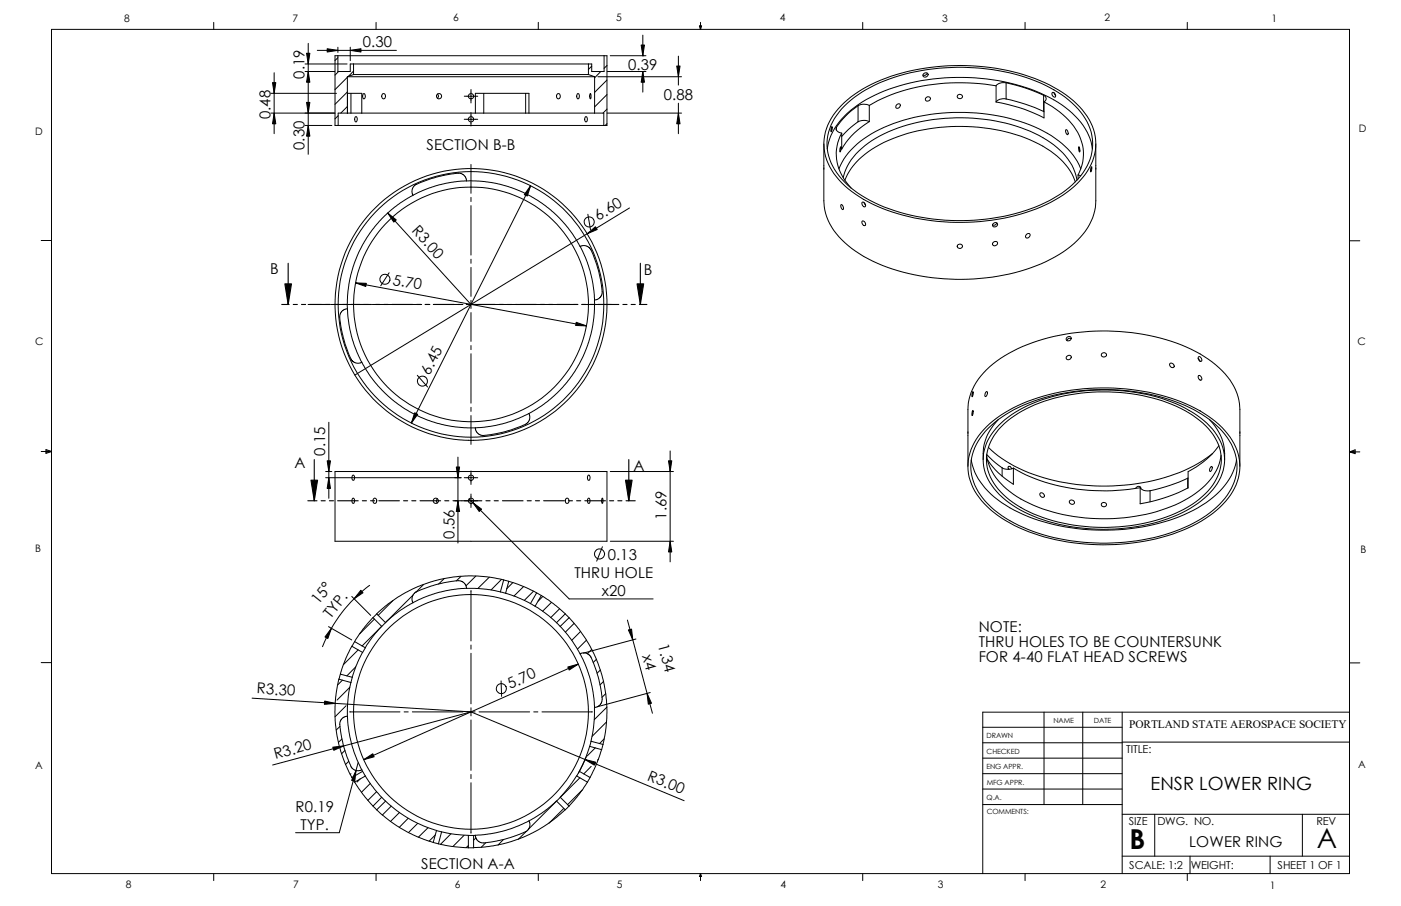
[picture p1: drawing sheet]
<svg xmlns="http://www.w3.org/2000/svg" width="432mm" height="279mm" viewBox="0 0 432 279" stroke-linecap="round" stroke-linejoin="round" font-family="sans-serif">
<g fill="none" stroke="#000" stroke-width=".31">
<path d="M15.9 9.1h400v260.3h-400zM65.9 6.9v2.2M94 19.7h13M95 13.4v15M97.8 15.5h24.4M104.1 17.2h82.1M104.1 17.2h-.8v21.5h.9M104.1 17.8l-.8 .9M104.1 14.6v1.6M104.1 17.2v4.9h3.8v-2.4h1.1M107.9 14.6v4.1M109 19.7h72.4"/>
<path d="M109 19.7v3.3M115.9 6.9v2.2M165.9 6.9v2.2M181.4 19.7v3.3M186.2 17.2h.9v21.5h-1M186.2 17.2v4.9h-3.8v-2.4h-1M188.1 17.2h11M198.1 17.2h.1M198.1 10.8v6.4M209.1 17.3v8.9M215.6 8h.6l-.3 1.1zM215.7 8l.2 1.1"/>
<path d="M215.9 6.9v2.2M216 8l-.1 1.1M265.9 6.9v2.2M315.9 6.9v2.2M365.9 6.9v2.2M83.5 28.8h20.2M83.5 34.9h19.7M84.5 22.4v18.8M94 38.7h8.3M94 22.1h9.2M95 28.5v19.1M104.2 38.7h81.9"/>
<path d="M104.2 35.7l-.9 1M104.4 22.1l-1.1 1.1M107.1 23.7h76.2M107.1 23.7v11.2v-6.1h4.4v6.1M107.1 23.8l-3.8 3.8M107.1 28.4l-3.8 3.8M107.1 32.9l-2.1 2M108.2 28.8v6.1M109 23h72.4M109 21.9l-1.6 1.7M109 23l-1.9 .7M109.5 36a.85 .85 0 0 1 .7 .7 .85 .85 0 0 1-.4 .9 1.11 1.11 0 0 1-.3-1.6z"/>
<path d="M111.5 34.9h35M111.5 34.9h-7.3v3.8M112.1 28.9a.66 .66 0 0 1 .5 .9 .5 .5 0 0 1-.5 .7 .5 .5 0 0 1-.3-.8zM117.8 29.1a.74 .74 0 0 1 1 .3 .74 .74 0 0 1-.4 1l-.1 .1a.91 .91 0 0 1-.5-1.4zM134.8 29l.3 .7-.3 .6M143.1 36.8h4.1M143.1 29.7h4.1M145.2 27.6v4.1M145.2 34.7v4.2M146.5 34.9v-6.1h16.5v6.1M146.5 34.9h16.5M149.1 28.8v6.1"/>
<path d="M162 28.8v6.1M163 34.9h20.3M171.7 29.1a.7 .7 0 0 1 1 .1 .7 .7 0 0 1-.2 1 .7 .7 0 0 1-1-.1 .7 .7 0 0 1 .2-1zM178 28.9l.4 .1 .2 .4-.2 1a.58 .58 0 0 1-.7-.2 .58 .58 0 0 1 .1-.7zM180.4 36l.5 .2v1.1a.32 .32 0 0 1-.3 .3 .32 .32 0 0 1-.3-.3l-.1-.7zM181.4 23l1.9 .7M181.9 28.9h.1l.2 .4-.2 1.2-.3-.6zM182.4 20.4l-1 1M183.3 23.7v11.2M183.3 34.9h2.8v3.8M184.3 23.7h25.8M185.2 22.1l-1.9 1.9"/>
<path d="M187.1 20.2l-.9 .9M187.1 24.7l-3.8 3.8M187.1 29.2l-3.8 3.8M187.1 33.7l-1.3 1.2M187.1 38.1l-.6 .6M187.1 34.9h23M187.2 22.1h11.9M198.1 22.1h.1M198.1 22.1v6.3M209.1 31.8v9.4M256.3 39.1a1.25 1.25 0 0 1-.2 1.5zM257.8 39.3a1.48 1.48 0 0 0 1.6 1.8"/>
<path d="M257.8 39.3v.8M259.2 32.6a43.9 43.9 0 0 1 24-11.3 67.1 67.1 0 0 1 40.2 4.9 27 27 0 0 1 13.3 12.7 15.8 15.8 0 0 1-4.7 17.7 47.1 47.1 0 0 1-26.2 11.3 64.8 64.8 0 0 1-39.6-6.4 23.2 23.2 0 0 1-12-14.3 16.1 16.1 0 0 1 5-14.6zM260.2 32.7a45.2 45.2 0 0 1 25.6-11.2 63.1 63.1 0 0 1 39 6.2 23.1 23.1 0 0 1 11.5 13 16.1 16.1 0 0 1-5.8 16.3 47.9 47.9 0 0 1-26.5 10.6 64.1 64.1 0 0 1-35.8-5.8 24.8 24.8 0 0 1-12.5-12.7 15 15 0 0 1 3.6-15.4zM264.5 32.6l-3 2.3-2.4 2.6-1.3 1.8M264.5 37.5l-3 2.4-2.1 2.2M264.5 32.6v4.9M267.9 32.5l-1.7-.4-1.7 .5M267.9 37.5a23.6 23.6 0 0 0-8.5 8.5v-4.9M267.9 37.5a3.9 3.9 0 0 0-3.4 0M267.9 32.5v5M276.3 32.4a.65 .65 0 0 1 1-.3 .65 .65 0 0 1-.2 1.1 .58 .58 0 0 1-.9 .1 .58 .58 0 0 1 .1-.9zM284.7 22.7a.74 .74 0 0 1 1-.3 .74 .74 0 0 1 .3 1 .74 .74 0 0 1-.9 .4l-.6-.3z"/>
<path d="M285.4 30.1a.74 .74 0 0 1 1-.3 .74 .74 0 0 1 .3 1 .74 .74 0 0 1-.9 .4l-.6-.3zM285.7 22.6l-.6 .6h-.6M295.2 29.3a.8 .8 0 0 1 1.2-.1 .8 .8 0 0 1 0 1.2 .8 .8 0 0 1-1.2-.2l-.2-.5zM307 26.5a58.5 58.5 0 0 0-39.1 6M307 26.5v5M310.1 25.5a53.4 53.4 0 0 1 11.5 3.9M310.1 25.5a3.2 3.2 0 0 0-3.1 1M310.1 30.5a53.4 53.4 0 0 1 11.5 3.9M310.1 30.5l-1.9 .1-1.2 .9M310.1 25.5v5M321.6 29.4a1.07 1.07 0 0 1 .9 .9 1.07 1.07 0 0 1-.7 1.1M321.6 34.4l.2 .1"/>
<path d="M321.6 29.4v5M321.8 31.4a22 22 0 0 1 11.6 12.4 13.4 13.4 0 0 1-1.1 10.2M321.8 31.4v5a47.9 47.9 0 0 0-14.8-4.9M324.3 28.6a.86 .86 0 0 1 .9 .4 .86 .86 0 0 1 0 1 1.03 1.03 0 0 1-.9-1.4zM324.9 28.7l.4 .7M143.8 55.8l-.5-1.4-.7-.7-.8-.3-2.5 .2-4.9 1.1-6.6 2.4-.8 1.5v.9l.3 .7a37.8 37.8 0 0 0-15.5 15.2l-2.3 5.1-1.4 4.5-.8 4.6-.2 5.6M143.8 55.8h3.8l5.1 .7 4.1 1.1 3.4 1.3a40.6 40.6 0 0 1 8.8 5.3l.4 .3a38.8 38.8 0 0 1 9.4 11.5l.8-.3 .9 .1 .9 .4 .5 .6 .9 1.6 1.6 4.7 .8 3.9 .4 3.5-.8 1.4-.8 .5-.7 .1M143.8 55.8l-3.8 .3-4.1 .8a35.9 35.9 0 0 0-8.6 3.3M145.2 50.7v8.9M163.5 57.3l-36.7 73.2M253.9 52.4v9.5a18.1 18.1 0 0 0 7.5 13.8 51.1 51.1 0 0 0 27.7 10.1 63.4 63.4 0 0 0 36-6.6 23.4 23.4 0 0 0 12.3-14.2l.3-3.1v-9.5M253.9 44.4v7.8"/>
<path d="M255 45.9a20.1 20.1 0 0 1 9.4-13.6 58.6 58.6 0 0 1 36-8.3 53.5 53.5 0 0 1 28 9.2 19.3 19.3 0 0 1 8.3 12.7M258.6 52.1a23 23 0 0 1 11.2-11.5 60.1 60.1 0 0 1 51.7-.2 23.3 23.3 0 0 1 11.6 11.7M259.1 45.3a1.25 1.25 0 0 1-.2 1.5zM259.4 41.1a14.1 14.1 0 0 0 2.9 16.9M259.9 54.8a17.9 17.9 0 0 1 7.7-10.7 52 52 0 0 1 34.1-7.5 44.4 44.4 0 0 1 24.1 9 16.8 16.8 0 0 1 6.1 10M260.4 55.6a22.8 22.8 0 0 1 12.1-11.7 57.6 57.6 0 0 1 47.7 .5 21.3 21.3 0 0 1 11.2 11.7M328.5 40.1l.1-.1a1.19 1.19 0 0 1 .5 1.5l-.5-.4zM332.3 54l.8 .2M332.3 54v1.2M332.5 45.3l.2 .4 .1 1.2-.3-.5zM336.3 51.5l.2 .5-.3 1zM337.7 44.4v7.8"/>
<path d="M12.7 74.2h3.2M119.5 65.7l25.7 28.2M145.2 60.9v1.2M145.2 63.4v15.3M145.2 79.9v1.3M178.8 76l1.6 3.3 1.5 4.4 .9 4.1 .5 4.7M181.2 66.1l.8 4.7M194 64.1l-84.6 51.6M259.2 63.1a1 1 0 0 1 .6 1.5 1.33 1.33 0 0 1-.6-1.5zM265.6 68.3a.76 .76 0 0 1 1 .3 .76 .76 0 0 1-.2 1l-.5-.4zM265.8 62.4a.86 .86 0 0 1 .8 .4 .86 .86 0 0 1-.1 1 1.03 1.03 0 0 1-.7-1.4zM266.3 62.5l.5 .7"/>
<path d="M295.2 75.5a.81 .81 0 0 1 1.2-.1 .81 .81 0 0 1-.1 1.3 .81 .81 0 0 1-1.2-.5zM306.1 69a.73 .73 0 0 1 .9-.4 .73 .73 0 0 1 .4 .9 .73 .73 0 0 1-.8 .5l-.6-.3zM306.1 74.8a.74 .74 0 0 1 .9-.4 .74 .74 0 0 1 .5 .9 .74 .74 0 0 1-.9 .5l-.6-.3zM307.2 68.7l-.6 .7-.7-.1M316.4 72.3a.61 .61 0 0 1 1-.1 .61 .61 0 0 1-.2 1 .61 .61 0 0 1-1 0 .61 .61 0 0 1 .2-.9zM415.9 74.3h3.2M95 93.9h4.1M100.4 93.9h1.2M102 93.9h8.9M109.6 87.2l71.2 13.3M112.2 93.9h1.3M114.7 93.9h15.3"/>
<path d="M119.9 84.1l-2.6 4M131.2 93.9h1.3M133.8 93.9h8.9M143.9 93.9h2.5M145.2 82.5v8.9M145.2 92.6v2.5M145.2 96.4v8.9M147.7 93.9h8.8M157.8 93.9h1.3M160.4 93.9h15.2M176.9 93.9h1.2M179.4 93.9h8.9"/>
<path d="M183.2 92.5v3.8l-.7 5.1-1.1 4.1-1.3 3.5a40.6 40.6 0 0 1-5.3 8.8l-.3 .3a39.5 39.5 0 0 1-11.5 9.5l.3 .7-.1 1.2-1.2 1.4-6.1 2.2-6.8 1.2M111.5 111.7a36.1 36.1 0 0 1-3.6-10l-.6-3.7-.2-2.8-1.4 .5-.8 1.1a5.7 5.7 0 0 0 .1 3.4l1.3 5.8 1.9 4.8 .6 .7 1 .5h.9l.8-.3a38.1 38.1 0 0 0 15.5 15.7l4.7 2.1 5.9 1.7a37.5 37.5 0 0 0 8.9 .8l2.8-.3 4.2-.7a35.6 35.6 0 0 0 9.5-3.5M128.6 115.7l3.2 3.6M145.2 106.6v1.2M145.2 109.1v15.2M328.8 109.9a.7 .7 0 0 1 1.1-.3 .7 .7 0 0 1-.1 1.1 .67 .67 0 0 1-.9 .2 .67 .67 0 0 1-.1-1zM330.2 104.4h-.8l-.6 .6M360.6 112.1a.81 .81 0 0 1 1.1 .2 .81 .81 0 0 1-.1 1.1 .89 .89 0 0 1-.9-.4 .89 .89 0 0 1-.1-.9zM369.3 110.5l.4 .8M369.4 115.8a.86 .86 0 0 1 .9 .5 .86 .86 0 0 1-.2 1 1.03 1.03 0 0 1-.7-1.5zM369.4 110a.88 .88 0 0 1 .9 .5 .88 .88 0 0 1-.1 1 1.02 1.02 0 0 1-.8-1.5zM12.7 139.2h3.2"/>
<path d="M14.2 138.6l1.7 .6-1.7 .6zM14.2 139l1.7 .2M15.9 139.2l-1.7 .3M101.3 130.2v23.5M144.4 135.8h.1M145.2 125.6v1.3M145.2 128.1v8.9M146 135.8h.1M146.5 132l.3 1.1 .6 .7 .9 .4 .8 .1M206.5 139.1v34.2M298.3 133v-6.7a18.4 18.4 0 0 1 7.8-14.1 54.6 54.6 0 0 1 31.6-10.1 60.8 60.8 0 0 1 33.4 7.8 21.5 21.5 0 0 1 10.9 14.6l.1 8.5M298.3 133.1v10.7"/>
<path d="M299.8 120.8a1.3 1.3 0 0 1-.2 1.5zM299.8 126.6l.1 .8-.3 .8v-.6zM303.8 120.9l.4-.1a1.14 1.14 0 0 1-.5 1.5 .94 .94 0 0 1 .1-1.4zM304 131.6a47.1 47.1 0 0 1 26.3-11.3 65.7 65.7 0 0 1 38.2 5.7 24.7 24.7 0 0 1 13.1 13.9 16.4 16.4 0 0 1-5.7 16.6 46.6 46.6 0 0 1-24.8 10.7 66.9 66.9 0 0 1-38.5-5.1 26.6 26.6 0 0 1-13.2-12.8 15.4 15.4 0 0 1 3.7-16.8zM304.5 132.1a45.5 45.5 0 0 1 25.7-11.2 63.1 63.1 0 0 1 39 6.2 22.5 22.5 0 0 1 11.8 14.1 16.2 16.2 0 0 1-6.1 15.2 46.8 46.8 0 0 1-24.6 10.4 63.1 63.1 0 0 1-39.1-6.2 22.4 22.4 0 0 1-11.7-14.1 16.1 16.1 0 0 1 5-14.4zM304.6 138a43.7 43.7 0 0 0 22.1 10.6 64.7 64.7 0 0 0 41.1-4.9l2.7-1.5 3.2-2.3M307.7 129.4a15.2 15.2 0 0 0-4.7 12.3M307.8 131.2a39.7 39.7 0 0 1 21.4-10 58.7 58.7 0 0 1 36.1 4.7 22.2 22.2 0 0 1 11.6 12.2 14.7 14.7 0 0 1-5.6 15.5 45.5 45.5 0 0 1-26 9.4 57.5 57.5 0 0 1-30.8-5.7 21.6 21.6 0 0 1-11.1-12.4 14.4 14.4 0 0 1 4.4-13.7zM308.6 131.6a38.2 38.2 0 0 1 21.1-9.8 55.3 55.3 0 0 1 36.7 5.5 18.8 18.8 0 0 1 9.9 12.6 14.7 14.7 0 0 1-5.8 13.3 42.7 42.7 0 0 1-24 9.1 54.8 54.8 0 0 1-31.9-5.8 19.7 19.7 0 0 1-10.4-12.4 14 14 0 0 1 4.4-12.5zM372.7 129.4a15.5 15.5 0 0 1 4.7 12.3M375.7 137.5a26.2 26.2 0 0 1-9.5 8v5a49 49 0 0 1-14.8 4.9v-5M382.1 133.1v10.7"/>
<path d="M415.9 139.4l1.8-.7v1.2zM415.9 139.4h3.2M415.9 139.4l1.8 .2M417.7 139.1l-1.8 .3M100.4 147.3h41.7M100.4 145.4h1.9M103.3 145.4h83.8v21.5h-83.8zM108.7 146.6a.61 .61 0 0 1 .6 .3 .61 .61 0 0 1 0 .7l-.3 .5a.9 .9 0 0 1-.3-1.5zM108.7 153.8a.61 .61 0 0 1 .6 .2 .61 .61 0 0 1 0 .7l-.3 .5a.9 .9 0 0 1-.3-1.4zM115.1 153.9a.73 .73 0 0 1 1.1 .2 .73 .73 0 0 1-.4 1.1 .74 .74 0 0 1-.9-.4 .74 .74 0 0 1 .2-.9zM134.8 153.8l-.3 .6 .3 .7M140.2 154.4h1.9"/>
<path d="M141.1 141v26.5M143.1 154.4h4.1M143.1 147.3h4.1M144.6 153.9l30.8 30.8h25.9M145.2 145.2v4.2M145.2 152.4v4.1M174.3 153.9a.73 .73 0 0 1 1.1 .2 .73 .73 0 0 1-.3 1.1 .74 .74 0 0 1-.9-.4 .74 .74 0 0 1 .1-.9zM181.2 146.6a.68 .68 0 0 1 .7 .4 .68 .68 0 0 1-.1 .8l-.1 .2a.63 .63 0 0 1-.6-.2 .63 .63 0 0 1 0-.7zM181.2 153.8a.68 .68 0 0 1 .7 .3 .68 .68 0 0 1-.1 .8l-.1 .3a.63 .63 0 0 1-.6-.3 .63 .63 0 0 1 0-.7zM185.6 153.6l.2 .5-.1 1.1-.3-.7zM188.1 145.4h19.5M299.3 141.8a20.9 20.9 0 0 0 10.7 14 60.3 60.3 0 0 0 36.6 7.4 50.7 50.7 0 0 0 27.3-9.9 18.8 18.8 0 0 0 7.2-11.5"/>
<path d="M304.1 140.4a17.3 17.3 0 0 0 8.2 12 52.5 52.5 0 0 0 34.2 7.3 43.5 43.5 0 0 0 24-9.1 16.4 16.4 0 0 0 5.8-10.2M304.1 140.2l1.8 1.7 3 2.4M304.3 141.7a22.9 22.9 0 0 0 8 7.7v-5M308.9 144.3a3.8 3.8 0 0 0 3.4 .1M308.9 144.3v2.6M310.7 144.4l.3 .3M311.8 144.6l-.5-.8a.48 .48 0 0 0-.6 .3 .48 .48 0 0 0 .2 .6M312.3 144.4a57.7 57.7 0 0 0 39.1 6M320.7 152a.75 .75 0 0 1 1.1 .3 .75 .75 0 0 1-.5 1.1 .84 .84 0 0 1-.6-1.4zM329.6 154.5l.4-.3a.9 .9 0 0 1 1.2 .8 .8 .8 0 0 1-1 .5 .8 .8 0 0 1-.6-1zM350.1 150.6a.8 .8 0 0 1 .8-.6 .8 .8 0 0 1 .7 .6M351.4 150.4a2.93 2.93 0 0 0 3.1 .9"/>
<path d="M354.5 151.3v3.5M366.1 147.5a52.8 52.8 0 0 1-11.6 3.8M366.1 147.5v3M366.2 147.4l-.1 .1M373.2 144l.2-.2a.98 .98 0 0 1-.4 1.6 .97 .97 0 0 1 .2-1.4zM136.9 178.5l-1.7 1.6M142.1 177.8l-1.5 1.4M146.6 177.7l-3 2.9M150.8 178l-3.5 3.5M154.6 178.7l-3.3 3.2M155.2 178.9l1.6 .4M155.2 178.8l-5.1-.9-5.7-.3-4.6 .3-6 1.3-4.9 1.6-5 2.6-4.3 2.9-3.5 3"/>
<path d="M155.2 178.9l-1 3.6M156.8 179.3l-1 3.7-1.6-.5M156.8 179.3l4.8 1.7 3.8 1.8M158.1 179.7l-1.9 1.9M185.7 168.6l-1.8 4.5M188.1 166.9h19.5M101.3 193.3l7.1 4.1M108.4 183.9l5.9 5.9M108.5 199.3l-1.9 3.7-1.7 4.9M108.5 199.3l3.3 1.9M109.3 197.9l-.8 1.4M109.3 197.9l3.3 1.9-.8 1.4"/>
<path d="M113.9 180.5a43.6 43.6 0 0 0-14.5 18.9M114.9 190.5l-3 3.5-2.6 3.9M115 190.5l2.6 2.7M115.4 190.9l-4.6 4.6M116.1 189.3l-1.1 1.2M116.1 189.3l2.7 2.7M117.6 193.2l-2.2 2.4-2.8 4.1M117.6 193.2l-6 6M118.8 192l-1.2 1.2M121.1 185.2l-4.6 4.6M127.3 185.9a36.3 36.3 0 0 0-8.5 6.1M127.4 183.4l-8.6 8.6"/>
<path d="M130.6 180.3l-2.4 2.3M143.8 181.4l-.5-1.4-1.3-.8a27.9 27.9 0 0 0-9.1 1.5l-5.1 2.1-.8 1.5 .3 1.6M143.8 181.4l6.3 .3 4.1 .8M143.8 181.4l-3.8 .3-4.1 .8a35.9 35.9 0 0 0-8.6 3.3M145.2 182.1v15.6M145.2 198.9v1.3M155.8 182.9l3.5 1.2 4.2 2M161.4 180.9l-3 2.9M164.4 182.3l-2.8 2.9M164.9 186.9l3 2.1 3.6 3M166.8 183.6l-1.4-.8-1.9 3.3M166.8 183.6l-1.9 3.3-1.4-.8"/>
<path d="M166.8 183.6l3.8 2.6 3.6 3.1M167.3 183.9l-1.5 1.5M170 185.8l-2.7 2.7M171.5 192l1.2 1.2M172.5 187.7l-2.7 2.8M172.6 193.2l.5 .5a39.8 39.8 0 0 1 8 13l1.4 5 .8 6.5M175.4 190.5l-1.2-1.2-2.7 2.7M175.4 190.5l3 3.5 2.9 4.2 2.5 5.1 1.7 4.9 1.2 6 .4 4.6-.3 5.7-1 5.1M175.4 190.5l-2.7 2.7M177 192.2l-2.8 2.7M178.9 194.7l-2.7 2.7M180.8 197.4l-2.8 2.8"/>
<path d="M193.4 191.2l7.7 28.8M196 197.1l-16.2 4.3M12.7 204.3h3.2M77.7 215.3l67.5 4.2M104.4 209.4l-.8 4.5-.3 3.1a41.8 41.8 0 0 0 3.1 18.6l2.1 4.2M104.9 207.9l-.4 1.6 3.7 1M104.9 207.9l3.7 1-.4 1.6M105.5 209.8l-1.4 1.4M106.7 217.6l-3.4 3.4M107.7 219.5h15.6M107.8 212l-3.9 3.9M108.2 210.5l-.8 4.1-.3 6.3"/>
<path d="M109.7 205.6l-2.8 2.8M110.4 200.4l-4.5 4.5M111.8 201.2l-2.1 4.2-1.2 3.4M124.5 219.5h1.3M127.1 219.5h15.6M143.9 219.5h2.5M145.2 201.5v15.5M145.2 218.3v2.5M145.2 219.5l-61.2 16.4M145.2 219.5l65.7 27.4M147.7 219.5h15.5M154.4 210l.2 4.8"/>
<path d="M164.5 219.5h1.3M167 219.5h15.6M178.2 204.8l-66.1 29.5M178.8 201.6l.8-.3 .9 .1 1 .4 .7 .9M182.2 202.6l1.6 4.2a22.8 22.8 0 0 1 1.6 9.7l-.8 1.2-1.3 .5M182.4 200.3l-1.4 1.3M183.2 218.2l-.3 6.3-.7 4.1M183.8 203.3l-1 1M185 206.6l-1 1M186 210.1l-1 1.1M186.7 213.9l-1.2 1.2M187.1 218.1l-3.9 3.8"/>
<path d="M200.4 213.6l-16.2 4.3M321.8 219.6v28.5M333.7 219.6v28.5M345.9 219.6v49.8M415.9 204.4h3.2M415.9 219.6h-113v49.8M104.8 224l-1.2 1.1M105.4 227.9l-1.1 1M106.3 231.4l-1 1.1M107.5 234.8l-1 1M108.2 236.4l.4 .6 1 .6 .8 .1 1.1-.3M108.2 236.3a36.3 36.3 0 0 1-3.4-13.6l.9-1.3 1.4-.5 .2 2.8 .7 4.1a35.6 35.6 0 0 0 3.5 9.6"/>
<path d="M108.2 238.6l-.3 .2M110.4 235.2l-5.8 21.6h-13.5M111.5 237.4l.2 .5M111.8 237.9l.8 1.4M111.8 237.9l-3.3 1.9M112.6 239.3l-3.3 1.9-.8-1.4M112.6 239.3l1.8 2.7 3.2 3.9M145.2 222v15.6M145.2 238.8v1.3M177.7 239.3l-2 3-3 3.6M178.6 237.9l3.3 1.9-.8 1.4M178.6 237.9l-.8 1.4 3.3 1.9"/>
<path d="M178.7 239.9l-6 6M180.7 233.3l-2.4 5.1M181.7 230.2l-1.1 3.4-2 4.3M181.7 230.2l3.7 1M182.2 228.6l-.5 1.6M182.2 228.6l3.6 1M182.2 236.3l-2.3 2.4M183.5 230.6l-2.5 2.5M184.4 234.1l-.3 .3M185.4 231.2l-1.7 4.8-1.9 3.7M185.8 229.6l-.4 1.6M186.2 227.8l-1.4 1.5"/>
<path d="M186.9 222.6l-4.4 4.5M302.9 229.1h43M302.9 233.8h43M302.9 238.6h43M302.9 224.3h43M345.9 228.9h70M109.3 241.2l2.6 3.9 3.1 3.5M111 240.2l-.9 1M114.1 241.6l-2.7 2.7M116.1 249.7l3.3 2.9a41.2 41.2 0 0 0 14.1 7.2M116.1 244.1l-2.7 2.7M118.8 247.1l-2.7 2.6-1.1-1.1"/>
<path d="M118.8 247.1l-1.2-1.2-2.6 2.7M118.8 247.1l3.6 3 4.3 2.8 3.8 1.8 4 1.4M120.6 248.6l-2.7 2.7M123.1 250.6l-2.7 2.7M125.8 252.3l-2.7 2.8M128.7 253.9l-2.8 2.9M131.9 255.3l-3 2.9M134.2 257.5l-2 1.9M136.1 256.5l-1 3.7-1.6-.4M136.1 256.5l-1.6-.4-1 3.7M136.1 256.5l4.1 .8 4.2 .3M139 257.1l-3.2 3.3"/>
<path d="M143 257.6l-3.4 3.5M145.2 241.4v15.6M146 257.6v3.9M146 257.6h-1.6v3.9M146.5 257.6l.2 .9 .7 1 .8 .3 .9 .1M146.5 257.6h-.5M146.7 258.4l-.7 .7M149.7 259.9l-1.4 1.4M155.2 258.9l-1.7 1.7M162 256.5l-3.7 1.4a45.7 45.7 0 0 1-9.2 2.1M162.1 256.5l-2.3 2.3M163 253.2a37 37 0 0 1-10 3.6l-6.5 .8"/>
<path d="M163 253.2l.3 .8v.9l-.5 1-.8 .6M171.5 247l-.5 .5a41.2 41.2 0 0 1-8 5.7M171.5 247.1l-8.6 8.6M171.5 247.1l2.7 2.6M172.7 245.9l-1.2 1.2M172.7 245.9l2.7 2.7M173.8 249.3l-4.6 4.6M174.2 249.7l-1.5 1.4a43.4 43.4 0 0 1-9.5 6.2l-1.8 .8a42.3 42.3 0 0 1-13.5 3.2l-2 .1M175.4 248.6l-1.2 1.1M179.5 243.6l-4.6 4.6M181.1 241.2l-2.7 3.8-3 3.6M302.9 243.3h43"/>
<path d="M302.9 248.1h43M345.9 251.1h70M355.9 251.1v12.9M401.4 251.1v12.9M65.9 269.4v2.2M115.9 269.4v2.2M135.1 260.2l4.1 .8 5.2 .5M144.4 261.5h1.6M144.4 260.8l-.7 .6M165.9 269.4v2.2M215.9 269.4v2.2M215.9 269.4l.3 .9h-.6z"/>
<path d="M265.9 269.4v2.2M315.9 269.4v2.2M345.9 264h70M365.9 269.4v2.2M366.8 264v5.4M391.5 264v5.4"/>
<circle cx="135.3" cy="29.7" r=".8"/>
<circle cx="145.2" cy="29.7" r=".81"/>
<circle cx="145.2" cy="36.8" r=".82"/>
<circle cx="181.6" cy="68.5" r="1.57"/>
<circle cx="118.6" cy="86.1" r="1.56"/>
<circle cx="145.2" cy="93.9" r="40.9"/>
<circle cx="145.2" cy="93.9" r="36.2"/>
<circle cx="145.2" cy="93.9" r="41.9"/>
<circle cx="130.2" cy="117.5" r="1.55"/>
<circle cx="329.4" cy="104.5" r=".75"/>
<circle cx="340.3" cy="109.4" r=".74"/>
<circle cx="134.3" cy="154.5" r=".81"/>
<circle cx="145.2" cy="147.3" r=".83"/>
<circle cx="145.2" cy="154.5" r=".83"/>
<circle cx="340.3" cy="155.6" r=".74"/>
<circle cx="184.8" cy="170.8" r="1.57"/>
<circle cx="145.2" cy="219.5" r="36.2"/>
<circle cx="154.5" cy="212.4" r="1.56"/>
</g>
<g fill="#000" stroke="#000" stroke-width=".31">
<path d="M94.5 16.4h1l-.5 3.3zM100.8 15l3.3 .5-3.3 .5zM107.9 15.5l3.4-.5v1zM197.6 13.9h1l-.5 3.3zM84 25.5h1l-.5 3.3zM84.5 34.9l.5 3.3h-1zM95 22.1l.5 3.3h-1zM95 38.7l.5 3.3h-1zM94.5 31.6h1l-.5 3.3zM198.1 22.1l.5 3.3h-1zM208.6 20.4h1l-.5 3.3zM209.1 34.9l.5 3.3h-1z"/>
<path d="M163.5 57.3l-1 3.2-.9-.5zM119.5 65.7l2.6 2.1-.7 .7zM181 72.1l2.5-2.2 .6 .9zM109.6 87.2l3.3 .2-.2 .9zM177.6 99.4l3.2 1.1-3.4-.1zM127.8 127.3l.9 .5-1.9 2.7zM101.3 147.3l.6 3.3h-1.1zM100.8 142.1h1.1l-.6 3.3zM140.6 144h1l-.5 3.3zM141.1 154.4l.5 3.3h-1zM145.8 155l2.6 2-.7 .7zM206 142.1h1.1l-.6 3.3z"/>
<path d="M206.5 166.9l.6 3.3h-1.1zM102.2 193.8l-1.2 3.1-.8-.5zM111.2 182l.7 .8-2.8 1.9zM193.7 194.3l.9-.3 .4 3.3zM100.1 216.2l3.2 .7-3.3 .3zM175 205.7l3.2-.9-2.8 1.8zM199.4 213.8l1.4 3.1-1 .3zM102.6 230.4l3.3-.4-3 1.4zM109.7 237.6l-.4 3.3-.9-.2zM112.1 234.3l2.8-1.8 .4 .9zM180.3 234.2l3.3 .8-.4 1z"/>
</g>
<path d="M87.8 87.5h2l-1 6.4zM196.3 87.5h2.1l-1 6.4zM95.8 148.1h2.1l-1 6.3zM192.8 148.1h2l-1 6.3z" fill="#000" stroke="#000" stroke-width=".34"/>
<g fill="none" stroke="#000" stroke-width=".34">
<path d="M86.8 93.9h2.3M88.8 81.2v12.7M90.4 93.9h1.3M92.9 93.9h1.3M95.5 93.9h6.3M103.1 93.9h1.3M105.6 93.9h1.3M108.2 93.9h6.3M115.8 93.9h1.3M118.3 93.9h1.3M120.9 93.9h6.3M128.5 93.9h1.3"/>
<path d="M131 93.9h1.3M133.6 93.9h6.3M141.2 93.9h1.3M143.7 93.9h1.3M146.3 93.9h6.3M153.9 93.9h1.3M156.4 93.9h1.3M159 93.9h6.3M166.6 93.9h1.3M169.1 93.9h1.3M171.7 93.9h6.3M179.3 93.9h1.3"/>
<path d="M181.8 93.9h1.3M184.4 93.9h6.3M192 93.9h1.3M194.5 93.9h1.3M197.1 93.9h2.3M197.4 81.2v12.7M94.9 154.4h2.8M96.9 141.7v12.7M99 154.4h1.2M101.5 154.4h1.3M104.1 154.4h6.3M111.7 154.4h1.2"/>
<path d="M114.2 154.4h1.3M116.8 154.4h6.3M124.4 154.4h1.2M126.9 154.4h1.3M129.5 154.4h6.3M137.1 154.4h1.2M139.6 154.4h1.3M142.2 154.4h6.3M149.8 154.4h1.2M152.3 154.4h1.3M154.9 154.4h6.3M162.5 154.4h1.2"/>
<path d="M165 154.4h1.3M167.6 154.4h6.3M175.2 154.4h1.2M177.7 154.4h1.3M180.3 154.4h6.3M187.9 154.4h1.2M190.4 154.4h1.3M193 154.4h2.8M193.8 141.7v12.7"/>
</g>
<g font-size="8.5">
<text x="348.1" y="261.7">B</text>
<text x="405.9" y="261.6">A</text>
</g>
<text font-size="5.6" x="354.6" y="243.5">ENSR LOWER RING</text>
<g font-size="4.6">
<text x="111.8" y="14.6">0.30</text>
<text x="193.6" y="21.7">0.39</text>
<text x="93.9" y="24.3" transform="rotate(-90 93.9 24.3)">0.19</text>
<text x="204.6" y="30.9">0.88</text>
<text x="83.4" y="36.8" transform="rotate(-90 83.4 36.8)">0.48</text>
<text x="93.9" y="46.3" transform="rotate(-90 93.9 46.3)">0.30</text>
<text x="131.5" y="46.2">SECTION B-B</text>
<text x="126.7" y="71.4" transform="rotate(48 126.7 71.4)">R3.00</text>
<text x="184.4" y="68.2" transform="rotate(-31 184.4 68.2)">6.60</text>
<text x="83.2" y="84.5">B</text>
<text x="120.9" y="87.8" transform="rotate(10 120.9 87.8)">5.70</text>
<text x="198.5" y="84.8">B</text>
<text x="132.4" y="115.9" transform="rotate(-63 132.4 115.9)">6.45</text>
<text x="100.3" y="140.5" transform="rotate(-90 100.3 140.5)">0.15</text>
<text x="90.8" y="144.4">A</text>
<text x="195.2" y="145.3">A</text>
<text x="205.5" y="160.3" transform="rotate(-90 205.5 160.3)">1.69</text>
<text x="140" y="166.2" transform="rotate(-90 140 166.2)">0.56</text>
<text x="187.3" y="172.6">0.13</text>
<text x="177" y="178.2">THRU HOLE</text>
<text x="185.5" y="183.8">x20</text>
<text x="98.2" y="186.6" transform="rotate(-51 98.2 186.6)">15°</text>
<text x="101.9" y="190.8" transform="rotate(-51 101.9 190.8)">TYP.</text>
<text x="301.6" y="195">NOTE:</text>
<text x="197.9" y="202.3" transform="rotate(75 197.9 202.3)">x4</text>
<text x="202.7" y="198.8" transform="rotate(75 202.7 198.8)">1.34</text>
<text x="301.6" y="199.5">THRU HOLES TO BE COUNTERSUNK</text>
<text x="301.6" y="204">FOR 4-40 FLAT HEAD SCREWS</text>
<text x="79.1" y="213.9" transform="rotate(3 79.1 213.9)">R3.30</text>
<text x="157.3" y="212.5" transform="rotate(-24 157.3 212.5)">5.70</text>
<text x="84.9" y="234.1" transform="rotate(-15 84.9 234.1)">R3.20</text>
<text x="199.3" y="240.5" transform="rotate(23 199.3 240.5)">R3.00</text>
<text x="91.1" y="250.3">R0.19</text>
<text x="92.6" y="255.9">TYP.</text>
<text x="366.5" y="261.2">LOWER RING</text>
<text x="129.8" y="268.1">SECTION A-A</text>
</g>
<text font-size="3.5" x="348" y="224.4">PORTLAND STATE AEROSPACE SOCIETY</text>
<g font-size="3.4">
<text x="347" y="232.3">TITLE:</text>
<text x="347.9" y="254.3">SIZE</text>
<text x="356.7" y="254.3">DWG. NO.</text>
<text x="405.7" y="254.5">REV</text>
<text x="348.1" y="267.9">SCALE: 1:2</text>
<text x="367" y="268">WEIGHT:</text>
<text x="393.8" y="267.9">SHEET 1 OF 1</text>
</g>
<g font-size="3.2">
<text x="38.3" y="6.6">8</text>
<text x="90.2" y="6.7">7</text>
<text x="139.7" y="6.5">6</text>
<text x="190" y="6.5">5</text>
<text x="240.4" y="6.6">4</text>
<text x="290.4" y="6.7">3</text>
<text x="340.4" y="6.5">2</text>
<text x="391.8" y="6.7">1</text>
<text x="10.9" y="41.5">D</text>
<text x="418.9" y="40.7">D</text>
<text x="10.8" y="106.3">C</text>
<text x="418.3" y="106.4">C</text>
<text x="10.8" y="170.2">B</text>
<text x="419.4" y="170.6">B</text>
<text x="10.8" y="237.2">A</text>
<text x="418.6" y="236.7">A</text>
<text x="38.8" y="273.8">8</text>
<text x="90.3" y="273.8">7</text>
<text x="140.2" y="273.8">6</text>
<text x="190.1" y="273.9">5</text>
<text x="240.5" y="273.8">4</text>
<text x="289" y="273.9">3</text>
<text x="339.1" y="273.9">2</text>
<text x="391.3" y="274.1">1</text>
</g>
<g font-size="2.2">
<text x="304.1" y="227.7">DRAWN</text>
<text x="324.7" y="222.9">NAME</text>
<text x="337.2" y="222.9">DATE</text>
<text x="304.1" y="232.6">CHECKED</text>
<text x="304" y="237.2">ENG APPR.</text>
<text x="304.1" y="242">MFG APPR.</text>
<text x="304.1" y="246.7">Q.A.</text>
<text x="304.1" y="250.9">COMMENTS:</text>
</g>
</svg>
